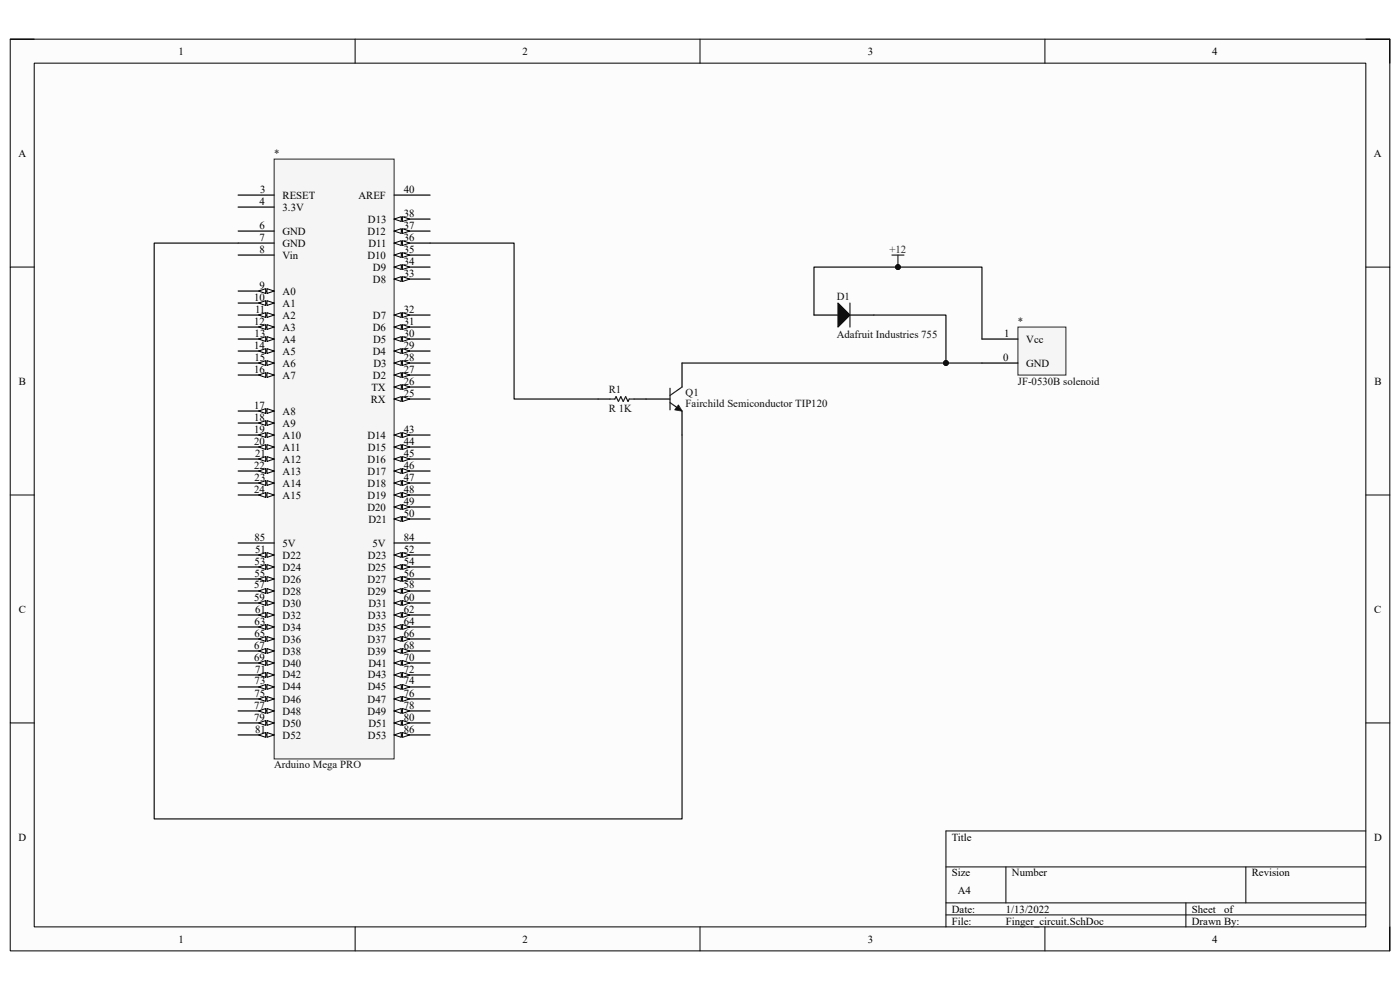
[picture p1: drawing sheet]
<svg xmlns="http://www.w3.org/2000/svg" width="297mm" height="210mm" viewBox="0 0 297 210" stroke-linecap="round" stroke-linejoin="round" font-family="sans-serif">
<path d="M2.2 8.3h292.7v193.4h-292.7z" fill-rule="evenodd" fill="#fcfcfc"/>
<path d="M2.2 8.3h292.7v193.4h-292.7z" fill="none" stroke="#000" stroke-width=".21"/>
<path d="M7.3 13.4h282.5v183.2h-282.5z" fill-rule="evenodd" fill="#fcfcfc"/>
<g fill="none" stroke="#000" stroke-width=".21">
<path d="M2.2 8.3h5.1M7.3 13.4h282.5v183.2h-282.5zM75.3 8.3v5.1M148.5 8.3v5.1M221.7 8.3v5.1M289.8 8.3h5.1v5.1M2.2 56.7h5.1M289.8 56.7h5.1M2.2 105h5.1M289.8 105h5.1M2.2 153.4h5.1M289.8 153.4h5.1"/>
<path d="M289.8 176.3h-89.1v20.3M75.3 196.6v5.1M148.5 196.6v5.1M200.7 183.9h89.1M200.7 191.5h89.1M200.7 194.1h89.1M213.4 183.9v7.6M221.7 196.6v5.1M251.6 191.5v5.1M264.3 183.9v7.6M294.9 196.6v5.1"/>
</g>
<path d="M58.2 33.8h25.4v127.2h-25.4z" fill-rule="evenodd" fill="#f5f5f5"/>
<path d="M58.2 33.8h25.4v127.2h-25.4z" fill="none" stroke="#262626" stroke-width=".21"/>
<path d="M50.5 41.4h7.7M50.5 43.9h7.7M50.5 49h7.7M50.5 51.6h7.7M50.5 54.1h7.7M50.5 61.7h7.7" fill="none" stroke="#000" stroke-width=".25"/>
<path d="M56.6 61.2l1.6 .5-1.6 .6z" fill="#fbfbfb"/>
<path d="M56.6 61.2l1.6 .5-1.6 .6z" fill="none" stroke="#000" stroke-width=".21"/>
<path d="M54.9 61.7l1.5-.5v1.1z" fill="#fbfbfb"/>
<path d="M54.9 61.7l1.5-.5v1.1z" fill="none" stroke="#000" stroke-width=".21"/>
<path d="M50.5 64.3h7.7" fill="none" stroke="#000" stroke-width=".25"/>
<path d="M56.6 63.8l1.6 .5-1.6 .5z" fill="#fbfbfb"/>
<path d="M56.6 63.8l1.6 .5-1.6 .5z" fill="none" stroke="#000" stroke-width=".21"/>
<path d="M54.9 64.3l1.5-.5v1z" fill="#fbfbfb"/>
<path d="M54.9 64.3l1.5-.5v1z" fill="none" stroke="#000" stroke-width=".21"/>
<path d="M50.5 66.8h7.7" fill="none" stroke="#000" stroke-width=".25"/>
<path d="M56.6 66.3l1.6 .5-1.6 .5z" fill="#fbfbfb"/>
<path d="M56.6 66.3l1.6 .5-1.6 .5z" fill="none" stroke="#000" stroke-width=".21"/>
<path d="M54.9 66.8l1.5-.5v1z" fill="#fbfbfb"/>
<path d="M54.9 66.8l1.5-.5v1z" fill="none" stroke="#000" stroke-width=".21"/>
<path d="M50.5 69.4h7.7" fill="none" stroke="#000" stroke-width=".25"/>
<path d="M56.6 68.9l1.6 .5-1.6 .5z" fill="#fbfbfb"/>
<path d="M56.6 68.9l1.6 .5-1.6 .5z" fill="none" stroke="#000" stroke-width=".21"/>
<path d="M54.9 69.4l1.5-.5v1z" fill="#fbfbfb"/>
<path d="M54.9 69.4l1.5-.5v1z" fill="none" stroke="#000" stroke-width=".21"/>
<path d="M50.5 71.9h7.7" fill="none" stroke="#000" stroke-width=".25"/>
<path d="M56.6 71.4l1.6 .5-1.6 .5z" fill="#fbfbfb"/>
<path d="M56.6 71.4l1.6 .5-1.6 .5z" fill="none" stroke="#000" stroke-width=".21"/>
<path d="M54.9 71.9l1.5-.5v1z" fill="#fbfbfb"/>
<path d="M54.9 71.9l1.5-.5v1z" fill="none" stroke="#000" stroke-width=".21"/>
<path d="M50.5 74.5h7.7" fill="none" stroke="#000" stroke-width=".25"/>
<path d="M56.6 74l1.6 .5-1.6 .5z" fill="#fbfbfb"/>
<path d="M56.6 74l1.6 .5-1.6 .5z" fill="none" stroke="#000" stroke-width=".21"/>
<path d="M54.9 74.5l1.5-.5v1z" fill="#fbfbfb"/>
<path d="M54.9 74.5l1.5-.5v1z" fill="none" stroke="#000" stroke-width=".21"/>
<path d="M50.5 77h7.7" fill="none" stroke="#000" stroke-width=".25"/>
<path d="M56.6 76.5l1.6 .5-1.6 .5z" fill="#fbfbfb"/>
<path d="M56.6 76.5l1.6 .5-1.6 .5z" fill="none" stroke="#000" stroke-width=".21"/>
<path d="M54.9 77l1.5-.5v1z" fill="#fbfbfb"/>
<path d="M54.9 77l1.5-.5v1z" fill="none" stroke="#000" stroke-width=".21"/>
<path d="M50.5 79.6h7.7" fill="none" stroke="#000" stroke-width=".25"/>
<path d="M56.6 79l1.6 .6-1.6 .5z" fill="#fbfbfb"/>
<path d="M56.6 79l1.6 .6-1.6 .5z" fill="none" stroke="#000" stroke-width=".21"/>
<path d="M54.9 79.6l1.5-.6v1.1z" fill="#fbfbfb"/>
<path d="M54.9 79.6l1.5-.6v1.1z" fill="none" stroke="#000" stroke-width=".21"/>
<path d="M50.5 87.2h7.7" fill="none" stroke="#000" stroke-width=".25"/>
<path d="M56.6 86.7l1.6 .5-1.6 .5z" fill="#fbfbfb"/>
<path d="M56.6 86.7l1.6 .5-1.6 .5z" fill="none" stroke="#000" stroke-width=".21"/>
<path d="M54.9 87.2l1.5-.5v1z" fill="#fbfbfb"/>
<path d="M54.9 87.2l1.5-.5v1z" fill="none" stroke="#000" stroke-width=".21"/>
<path d="M50.5 89.7h7.7" fill="none" stroke="#000" stroke-width=".25"/>
<path d="M56.6 89.2l1.6 .5-1.6 .5z" fill="#fbfbfb"/>
<path d="M56.6 89.2l1.6 .5-1.6 .5z" fill="none" stroke="#000" stroke-width=".21"/>
<path d="M54.9 89.7l1.5-.5v1z" fill="#fbfbfb"/>
<path d="M54.9 89.7l1.5-.5v1z" fill="none" stroke="#000" stroke-width=".21"/>
<path d="M50.5 92.3h7.7" fill="none" stroke="#000" stroke-width=".25"/>
<path d="M56.6 91.8l1.6 .5-1.6 .5z" fill="#fbfbfb"/>
<path d="M56.6 91.8l1.6 .5-1.6 .5z" fill="none" stroke="#000" stroke-width=".21"/>
<path d="M54.9 92.3l1.5-.5v1z" fill="#fbfbfb"/>
<path d="M54.9 92.3l1.5-.5v1z" fill="none" stroke="#000" stroke-width=".21"/>
<path d="M50.5 94.8h7.7" fill="none" stroke="#000" stroke-width=".25"/>
<path d="M56.6 94.3l1.6 .5-1.6 .5z" fill="#fbfbfb"/>
<path d="M56.6 94.3l1.6 .5-1.6 .5z" fill="none" stroke="#000" stroke-width=".21"/>
<path d="M54.9 94.8l1.5-.5v1z" fill="#fbfbfb"/>
<path d="M54.9 94.8l1.5-.5v1z" fill="none" stroke="#000" stroke-width=".21"/>
<path d="M50.5 97.4h7.7" fill="none" stroke="#000" stroke-width=".25"/>
<path d="M56.6 96.9l1.6 .5-1.6 .5z" fill="#fbfbfb"/>
<path d="M56.6 96.9l1.6 .5-1.6 .5z" fill="none" stroke="#000" stroke-width=".21"/>
<path d="M54.9 97.4l1.5-.5v1z" fill="#fbfbfb"/>
<path d="M54.9 97.4l1.5-.5v1z" fill="none" stroke="#000" stroke-width=".21"/>
<path d="M50.5 99.9h7.7" fill="none" stroke="#000" stroke-width=".25"/>
<path d="M56.6 99.4l1.6 .5-1.6 .5z" fill="#fbfbfb"/>
<path d="M56.6 99.4l1.6 .5-1.6 .5z" fill="none" stroke="#000" stroke-width=".21"/>
<path d="M54.9 99.9l1.5-.5v1z" fill="#fbfbfb"/>
<path d="M54.9 99.9l1.5-.5v1z" fill="none" stroke="#000" stroke-width=".21"/>
<path d="M50.5 102.5h7.7" fill="none" stroke="#000" stroke-width=".25"/>
<path d="M56.6 102l1.6 .5-1.6 .5z" fill="#fbfbfb"/>
<path d="M56.6 102l1.6 .5-1.6 .5z" fill="none" stroke="#000" stroke-width=".21"/>
<path d="M54.9 102.5l1.5-.5v1z" fill="#fbfbfb"/>
<path d="M54.9 102.5l1.5-.5v1z" fill="none" stroke="#000" stroke-width=".21"/>
<path d="M50.5 105h7.7" fill="none" stroke="#000" stroke-width=".25"/>
<path d="M56.6 104.5l1.6 .5-1.6 .5z" fill="#fbfbfb"/>
<path d="M56.6 104.5l1.6 .5-1.6 .5z" fill="none" stroke="#000" stroke-width=".21"/>
<path d="M54.9 105l1.5-.5v1z" fill="#fbfbfb"/>
<path d="M54.9 105l1.5-.5v1z" fill="none" stroke="#000" stroke-width=".21"/>
<path d="M83.6 84.7h7.6" fill="none" stroke="#000" stroke-width=".25"/>
<path d="M83.6 84.6l1.5-.5v1.1z" fill="#fbfbfb"/>
<path d="M83.6 84.6l1.5-.5v1.1z" fill="none" stroke="#000" stroke-width=".21"/>
<path d="M85.4 84.1l1.5 .6-1.5 .5z" fill="#fbfbfb"/>
<path d="M85.4 84.1l1.5 .6-1.5 .5z" fill="none" stroke="#000" stroke-width=".21"/>
<path d="M83.6 82.1h7.6" fill="none" stroke="#000" stroke-width=".25"/>
<path d="M83.6 82.1l1.5-.5v1z" fill="#fbfbfb"/>
<path d="M83.6 82.1l1.5-.5v1z" fill="none" stroke="#000" stroke-width=".21"/>
<path d="M85.4 81.6l1.5 .5-1.5 .5z" fill="#fbfbfb"/>
<path d="M85.4 81.6l1.5 .5-1.5 .5z" fill="none" stroke="#000" stroke-width=".21"/>
<path d="M83.6 79.6h7.6" fill="none" stroke="#000" stroke-width=".25"/>
<path d="M83.6 79.6l1.5-.6v1.1z" fill="#fbfbfb"/>
<path d="M83.6 79.6l1.5-.6v1.1z" fill="none" stroke="#000" stroke-width=".21"/>
<path d="M85.4 79.1l1.5 .5-1.5 .5z" fill="#fbfbfb"/>
<path d="M85.4 79.1l1.5 .5-1.5 .5z" fill="none" stroke="#000" stroke-width=".21"/>
<path d="M83.6 77h7.6" fill="none" stroke="#000" stroke-width=".25"/>
<path d="M83.6 77l1.5-.5v1z" fill="#fbfbfb"/>
<path d="M83.6 77l1.5-.5v1z" fill="none" stroke="#000" stroke-width=".21"/>
<path d="M85.4 76.5l1.5 .5-1.5 .5z" fill="#fbfbfb"/>
<path d="M85.4 76.5l1.5 .5-1.5 .5z" fill="none" stroke="#000" stroke-width=".21"/>
<path d="M83.6 74.5h7.6" fill="none" stroke="#000" stroke-width=".25"/>
<path d="M83.6 74.5l1.5-.5v1z" fill="#fbfbfb"/>
<path d="M83.6 74.5l1.5-.5v1z" fill="none" stroke="#000" stroke-width=".21"/>
<path d="M85.4 74l1.5 .5-1.5 .5z" fill="#fbfbfb"/>
<path d="M85.4 74l1.5 .5-1.5 .5z" fill="none" stroke="#000" stroke-width=".21"/>
<path d="M83.6 71.9h7.6" fill="none" stroke="#000" stroke-width=".25"/>
<path d="M83.6 71.9l1.5-.5v1z" fill="#fbfbfb"/>
<path d="M83.6 71.9l1.5-.5v1z" fill="none" stroke="#000" stroke-width=".21"/>
<path d="M85.4 71.4l1.5 .5-1.5 .5z" fill="#fbfbfb"/>
<path d="M85.4 71.4l1.5 .5-1.5 .5z" fill="none" stroke="#000" stroke-width=".21"/>
<path d="M83.6 69.4h7.6" fill="none" stroke="#000" stroke-width=".25"/>
<path d="M83.6 69.4l1.5-.5v1z" fill="#fbfbfb"/>
<path d="M83.6 69.4l1.5-.5v1z" fill="none" stroke="#000" stroke-width=".21"/>
<path d="M85.4 68.9l1.5 .5-1.5 .5z" fill="#fbfbfb"/>
<path d="M85.4 68.9l1.5 .5-1.5 .5z" fill="none" stroke="#000" stroke-width=".21"/>
<path d="M83.6 66.8h7.6" fill="none" stroke="#000" stroke-width=".25"/>
<path d="M83.6 66.8l1.5-.5v1z" fill="#fbfbfb"/>
<path d="M83.6 66.8l1.5-.5v1z" fill="none" stroke="#000" stroke-width=".21"/>
<path d="M85.4 66.3l1.5 .5-1.5 .5z" fill="#fbfbfb"/>
<path d="M85.4 66.3l1.5 .5-1.5 .5z" fill="none" stroke="#000" stroke-width=".21"/>
<path d="M83.6 59.2h7.6" fill="none" stroke="#000" stroke-width=".25"/>
<path d="M83.6 59.2l1.5-.5v1z" fill="#fbfbfb"/>
<path d="M83.6 59.2l1.5-.5v1z" fill="none" stroke="#000" stroke-width=".21"/>
<path d="M85.4 58.7l1.5 .5-1.5 .5z" fill="#fbfbfb"/>
<path d="M85.4 58.7l1.5 .5-1.5 .5z" fill="none" stroke="#000" stroke-width=".21"/>
<path d="M83.6 56.7h7.6" fill="none" stroke="#000" stroke-width=".25"/>
<path d="M83.6 56.7l1.5-.6v1.1z" fill="#fbfbfb"/>
<path d="M83.6 56.7l1.5-.6v1.1z" fill="none" stroke="#000" stroke-width=".21"/>
<path d="M85.4 56.1l1.5 .6-1.5 .5z" fill="#fbfbfb"/>
<path d="M85.4 56.1l1.5 .6-1.5 .5z" fill="none" stroke="#000" stroke-width=".21"/>
<path d="M83.6 54.1h7.6" fill="none" stroke="#000" stroke-width=".25"/>
<path d="M83.6 54.1l1.5-.5v1z" fill="#fbfbfb"/>
<path d="M83.6 54.1l1.5-.5v1z" fill="none" stroke="#000" stroke-width=".21"/>
<path d="M85.4 53.6l1.5 .5-1.5 .5z" fill="#fbfbfb"/>
<path d="M85.4 53.6l1.5 .5-1.5 .5z" fill="none" stroke="#000" stroke-width=".21"/>
<path d="M83.6 51.6h7.6" fill="none" stroke="#000" stroke-width=".25"/>
<path d="M83.6 51.6l1.5-.5v1z" fill="#fbfbfb"/>
<path d="M83.6 51.6l1.5-.5v1z" fill="none" stroke="#000" stroke-width=".21"/>
<path d="M85.4 51.1l1.5 .5-1.5 .5z" fill="#fbfbfb"/>
<path d="M85.4 51.1l1.5 .5-1.5 .5z" fill="none" stroke="#000" stroke-width=".21"/>
<path d="M83.6 49h7.6" fill="none" stroke="#000" stroke-width=".25"/>
<path d="M83.6 49l1.5-.5v1z" fill="#fbfbfb"/>
<path d="M83.6 49l1.5-.5v1z" fill="none" stroke="#000" stroke-width=".21"/>
<path d="M85.4 48.5l1.5 .5-1.5 .5z" fill="#fbfbfb"/>
<path d="M85.4 48.5l1.5 .5-1.5 .5z" fill="none" stroke="#000" stroke-width=".21"/>
<path d="M83.6 46.5h7.6" fill="none" stroke="#000" stroke-width=".25"/>
<path d="M83.6 46.5l1.5-.5v1z" fill="#fbfbfb"/>
<path d="M83.6 46.5l1.5-.5v1z" fill="none" stroke="#000" stroke-width=".21"/>
<path d="M85.4 46l1.5 .5-1.5 .5z" fill="#fbfbfb"/>
<path d="M85.4 46l1.5 .5-1.5 .5z" fill="none" stroke="#000" stroke-width=".21"/>
<path d="M83.6 41.4h7.6M83.6 92.3h7.6" fill="none" stroke="#000" stroke-width=".25"/>
<path d="M83.6 92.3l1.5-.5v1z" fill="#fbfbfb"/>
<path d="M83.6 92.3l1.5-.5v1z" fill="none" stroke="#000" stroke-width=".21"/>
<path d="M85.4 91.8l1.5 .5-1.5 .5z" fill="#fbfbfb"/>
<path d="M85.4 91.8l1.5 .5-1.5 .5z" fill="none" stroke="#000" stroke-width=".21"/>
<path d="M83.6 94.8h7.6" fill="none" stroke="#000" stroke-width=".25"/>
<path d="M83.6 94.8l1.5-.5v1z" fill="#fbfbfb"/>
<path d="M83.6 94.8l1.5-.5v1z" fill="none" stroke="#000" stroke-width=".21"/>
<path d="M85.4 94.3l1.5 .5-1.5 .5z" fill="#fbfbfb"/>
<path d="M85.4 94.3l1.5 .5-1.5 .5z" fill="none" stroke="#000" stroke-width=".21"/>
<path d="M83.6 97.4h7.6" fill="none" stroke="#000" stroke-width=".25"/>
<path d="M83.6 97.4l1.5-.5v1z" fill="#fbfbfb"/>
<path d="M83.6 97.4l1.5-.5v1z" fill="none" stroke="#000" stroke-width=".21"/>
<path d="M85.4 96.9l1.5 .5-1.5 .5z" fill="#fbfbfb"/>
<path d="M85.4 96.9l1.5 .5-1.5 .5z" fill="none" stroke="#000" stroke-width=".21"/>
<path d="M83.6 99.9h7.6" fill="none" stroke="#000" stroke-width=".25"/>
<path d="M83.6 99.9l1.5-.5v1z" fill="#fbfbfb"/>
<path d="M83.6 99.9l1.5-.5v1z" fill="none" stroke="#000" stroke-width=".21"/>
<path d="M85.4 99.4l1.5 .5-1.5 .5z" fill="#fbfbfb"/>
<path d="M85.4 99.4l1.5 .5-1.5 .5z" fill="none" stroke="#000" stroke-width=".21"/>
<path d="M83.6 102.5h7.6" fill="none" stroke="#000" stroke-width=".25"/>
<path d="M83.6 102.5l1.5-.5v1z" fill="#fbfbfb"/>
<path d="M83.6 102.5l1.5-.5v1z" fill="none" stroke="#000" stroke-width=".21"/>
<path d="M85.4 102l1.5 .5-1.5 .5z" fill="#fbfbfb"/>
<path d="M85.4 102l1.5 .5-1.5 .5z" fill="none" stroke="#000" stroke-width=".21"/>
<path d="M83.6 105h7.6" fill="none" stroke="#000" stroke-width=".25"/>
<path d="M83.6 105l1.5-.5v1z" fill="#fbfbfb"/>
<path d="M83.6 105l1.5-.5v1z" fill="none" stroke="#000" stroke-width=".21"/>
<path d="M85.4 104.5l1.5 .5-1.5 .5z" fill="#fbfbfb"/>
<path d="M85.4 104.5l1.5 .5-1.5 .5z" fill="none" stroke="#000" stroke-width=".21"/>
<path d="M83.6 107.6h7.6" fill="none" stroke="#000" stroke-width=".25"/>
<path d="M83.6 107.6l1.5-.6v1.1z" fill="#fbfbfb"/>
<path d="M83.6 107.6l1.5-.6v1.1z" fill="none" stroke="#000" stroke-width=".21"/>
<path d="M85.4 107l1.5 .6-1.5 .5z" fill="#fbfbfb"/>
<path d="M85.4 107l1.5 .6-1.5 .5z" fill="none" stroke="#000" stroke-width=".21"/>
<path d="M83.6 110.1h7.6" fill="none" stroke="#000" stroke-width=".25"/>
<path d="M83.6 110.1l1.5-.5v1z" fill="#fbfbfb"/>
<path d="M83.6 110.1l1.5-.5v1z" fill="none" stroke="#000" stroke-width=".21"/>
<path d="M85.4 109.6l1.5 .5-1.5 .5z" fill="#fbfbfb"/>
<path d="M85.4 109.6l1.5 .5-1.5 .5z" fill="none" stroke="#000" stroke-width=".21"/>
<path d="M50.5 117.7h7.7" fill="none" stroke="#000" stroke-width=".25"/>
<path d="M56.6 117.2l1.6 .5-1.6 .5z" fill="#fbfbfb"/>
<path d="M56.6 117.2l1.6 .5-1.6 .5z" fill="none" stroke="#000" stroke-width=".21"/>
<path d="M54.9 117.7l1.5-.5v1z" fill="#fbfbfb"/>
<path d="M54.9 117.7l1.5-.5v1z" fill="none" stroke="#000" stroke-width=".21"/>
<path d="M83.6 117.7h7.6" fill="none" stroke="#000" stroke-width=".25"/>
<path d="M83.6 117.7l1.5-.5v1z" fill="#fbfbfb"/>
<path d="M83.6 117.7l1.5-.5v1z" fill="none" stroke="#000" stroke-width=".21"/>
<path d="M85.4 117.2l1.5 .5-1.5 .5z" fill="#fbfbfb"/>
<path d="M85.4 117.2l1.5 .5-1.5 .5z" fill="none" stroke="#000" stroke-width=".21"/>
<path d="M50.5 120.3h7.7" fill="none" stroke="#000" stroke-width=".25"/>
<path d="M56.6 119.8l1.6 .5-1.6 .5z" fill="#fbfbfb"/>
<path d="M56.6 119.8l1.6 .5-1.6 .5z" fill="none" stroke="#000" stroke-width=".21"/>
<path d="M54.9 120.3l1.5-.5v1z" fill="#fbfbfb"/>
<path d="M54.9 120.3l1.5-.5v1z" fill="none" stroke="#000" stroke-width=".21"/>
<path d="M83.6 120.3h7.6" fill="none" stroke="#000" stroke-width=".25"/>
<path d="M83.6 120.3l1.5-.5v1z" fill="#fbfbfb"/>
<path d="M83.6 120.3l1.5-.5v1z" fill="none" stroke="#000" stroke-width=".21"/>
<path d="M85.4 119.8l1.5 .5-1.5 .5z" fill="#fbfbfb"/>
<path d="M85.4 119.8l1.5 .5-1.5 .5z" fill="none" stroke="#000" stroke-width=".21"/>
<path d="M50.5 122.8h7.7" fill="none" stroke="#000" stroke-width=".25"/>
<path d="M56.6 122.3l1.6 .5-1.6 .5z" fill="#fbfbfb"/>
<path d="M56.6 122.3l1.6 .5-1.6 .5z" fill="none" stroke="#000" stroke-width=".21"/>
<path d="M54.9 122.8l1.5-.5v1z" fill="#fbfbfb"/>
<path d="M54.9 122.8l1.5-.5v1z" fill="none" stroke="#000" stroke-width=".21"/>
<path d="M83.6 122.8h7.6" fill="none" stroke="#000" stroke-width=".25"/>
<path d="M83.6 122.8l1.5-.5v1z" fill="#fbfbfb"/>
<path d="M83.6 122.8l1.5-.5v1z" fill="none" stroke="#000" stroke-width=".21"/>
<path d="M85.4 122.3l1.5 .5-1.5 .5z" fill="#fbfbfb"/>
<path d="M85.4 122.3l1.5 .5-1.5 .5z" fill="none" stroke="#000" stroke-width=".21"/>
<path d="M50.5 125.4h7.7" fill="none" stroke="#000" stroke-width=".25"/>
<path d="M56.6 124.9l1.6 .5-1.6 .5z" fill="#fbfbfb"/>
<path d="M56.6 124.9l1.6 .5-1.6 .5z" fill="none" stroke="#000" stroke-width=".21"/>
<path d="M54.9 125.4l1.5-.5v1z" fill="#fbfbfb"/>
<path d="M54.9 125.4l1.5-.5v1z" fill="none" stroke="#000" stroke-width=".21"/>
<path d="M83.6 125.4h7.6" fill="none" stroke="#000" stroke-width=".25"/>
<path d="M83.6 125.4l1.5-.5v1z" fill="#fbfbfb"/>
<path d="M83.6 125.4l1.5-.5v1z" fill="none" stroke="#000" stroke-width=".21"/>
<path d="M85.4 124.9l1.5 .5-1.5 .5z" fill="#fbfbfb"/>
<path d="M85.4 124.9l1.5 .5-1.5 .5z" fill="none" stroke="#000" stroke-width=".21"/>
<path d="M50.5 127.9h7.7" fill="none" stroke="#000" stroke-width=".25"/>
<path d="M56.6 127.4l1.6 .5-1.6 .5z" fill="#fbfbfb"/>
<path d="M56.6 127.4l1.6 .5-1.6 .5z" fill="none" stroke="#000" stroke-width=".21"/>
<path d="M54.9 127.9l1.5-.5v1z" fill="#fbfbfb"/>
<path d="M54.9 127.9l1.5-.5v1z" fill="none" stroke="#000" stroke-width=".21"/>
<path d="M83.6 127.9h7.6" fill="none" stroke="#000" stroke-width=".25"/>
<path d="M83.6 127.9l1.5-.5v1z" fill="#fbfbfb"/>
<path d="M83.6 127.9l1.5-.5v1z" fill="none" stroke="#000" stroke-width=".21"/>
<path d="M85.4 127.4l1.5 .5-1.5 .5z" fill="#fbfbfb"/>
<path d="M85.4 127.4l1.5 .5-1.5 .5z" fill="none" stroke="#000" stroke-width=".21"/>
<path d="M50.5 130.5h7.7" fill="none" stroke="#000" stroke-width=".25"/>
<path d="M56.6 130l1.6 .5-1.6 .5z" fill="#fbfbfb"/>
<path d="M56.6 130l1.6 .5-1.6 .5z" fill="none" stroke="#000" stroke-width=".21"/>
<path d="M54.9 130.5l1.5-.5v1z" fill="#fbfbfb"/>
<path d="M54.9 130.5l1.5-.5v1z" fill="none" stroke="#000" stroke-width=".21"/>
<path d="M83.6 130.5h7.6" fill="none" stroke="#000" stroke-width=".25"/>
<path d="M83.6 130.5l1.5-.5v1z" fill="#fbfbfb"/>
<path d="M83.6 130.5l1.5-.5v1z" fill="none" stroke="#000" stroke-width=".21"/>
<path d="M85.4 130l1.5 .5-1.5 .5z" fill="#fbfbfb"/>
<path d="M85.4 130l1.5 .5-1.5 .5z" fill="none" stroke="#000" stroke-width=".21"/>
<path d="M50.5 133h7.7" fill="none" stroke="#000" stroke-width=".25"/>
<path d="M56.6 132.5l1.6 .5-1.6 .5z" fill="#fbfbfb"/>
<path d="M56.6 132.5l1.6 .5-1.6 .5z" fill="none" stroke="#000" stroke-width=".21"/>
<path d="M54.9 133l1.5-.5v1z" fill="#fbfbfb"/>
<path d="M54.9 133l1.5-.5v1z" fill="none" stroke="#000" stroke-width=".21"/>
<path d="M83.6 133h7.6" fill="none" stroke="#000" stroke-width=".25"/>
<path d="M83.6 133l1.5-.5v1z" fill="#fbfbfb"/>
<path d="M83.6 133l1.5-.5v1z" fill="none" stroke="#000" stroke-width=".21"/>
<path d="M85.4 132.5l1.5 .5-1.5 .5z" fill="#fbfbfb"/>
<path d="M85.4 132.5l1.5 .5-1.5 .5z" fill="none" stroke="#000" stroke-width=".21"/>
<path d="M50.5 135.6h7.7" fill="none" stroke="#000" stroke-width=".25"/>
<path d="M56.6 135l1.6 .6-1.6 .5z" fill="#fbfbfb"/>
<path d="M56.6 135l1.6 .6-1.6 .5z" fill="none" stroke="#000" stroke-width=".21"/>
<path d="M54.9 135.6l1.5-.6v1.1z" fill="#fbfbfb"/>
<path d="M54.9 135.6l1.5-.6v1.1z" fill="none" stroke="#000" stroke-width=".21"/>
<path d="M83.6 135.6h7.6" fill="none" stroke="#000" stroke-width=".25"/>
<path d="M83.6 135.6l1.5-.6v1.1z" fill="#fbfbfb"/>
<path d="M83.6 135.6l1.5-.6v1.1z" fill="none" stroke="#000" stroke-width=".21"/>
<path d="M85.4 135l1.5 .6-1.5 .5z" fill="#fbfbfb"/>
<path d="M85.4 135l1.5 .6-1.5 .5z" fill="none" stroke="#000" stroke-width=".21"/>
<path d="M50.5 138.1h7.7" fill="none" stroke="#000" stroke-width=".25"/>
<path d="M56.6 137.6l1.6 .5-1.6 .5z" fill="#fbfbfb"/>
<path d="M56.6 137.6l1.6 .5-1.6 .5z" fill="none" stroke="#000" stroke-width=".21"/>
<path d="M54.9 138.1l1.5-.5v1z" fill="#fbfbfb"/>
<path d="M54.9 138.1l1.5-.5v1z" fill="none" stroke="#000" stroke-width=".21"/>
<path d="M83.6 138.1h7.6" fill="none" stroke="#000" stroke-width=".25"/>
<path d="M83.6 138.1l1.5-.5v1z" fill="#fbfbfb"/>
<path d="M83.6 138.1l1.5-.5v1z" fill="none" stroke="#000" stroke-width=".21"/>
<path d="M85.4 137.6l1.5 .5-1.5 .5z" fill="#fbfbfb"/>
<path d="M85.4 137.6l1.5 .5-1.5 .5z" fill="none" stroke="#000" stroke-width=".21"/>
<path d="M50.5 140.6h7.7" fill="none" stroke="#000" stroke-width=".25"/>
<path d="M56.6 140.1l1.6 .5-1.6 .5z" fill="#fbfbfb"/>
<path d="M56.6 140.1l1.6 .5-1.6 .5z" fill="none" stroke="#000" stroke-width=".21"/>
<path d="M54.9 140.6l1.5-.5v1z" fill="#fbfbfb"/>
<path d="M54.9 140.6l1.5-.5v1z" fill="none" stroke="#000" stroke-width=".21"/>
<path d="M83.6 140.6h7.6" fill="none" stroke="#000" stroke-width=".25"/>
<path d="M83.6 140.6l1.5-.5v1z" fill="#fbfbfb"/>
<path d="M83.6 140.6l1.5-.5v1z" fill="none" stroke="#000" stroke-width=".21"/>
<path d="M85.4 140.1l1.5 .5-1.5 .5z" fill="#fbfbfb"/>
<path d="M85.4 140.1l1.5 .5-1.5 .5z" fill="none" stroke="#000" stroke-width=".21"/>
<path d="M50.5 143.2h7.7" fill="none" stroke="#000" stroke-width=".25"/>
<path d="M56.6 142.7l1.6 .5-1.6 .5z" fill="#fbfbfb"/>
<path d="M56.6 142.7l1.6 .5-1.6 .5z" fill="none" stroke="#000" stroke-width=".21"/>
<path d="M54.9 143.2l1.5-.5v1z" fill="#fbfbfb"/>
<path d="M54.9 143.2l1.5-.5v1z" fill="none" stroke="#000" stroke-width=".21"/>
<path d="M83.6 143.2h7.6" fill="none" stroke="#000" stroke-width=".25"/>
<path d="M83.6 143.2l1.5-.5v1z" fill="#fbfbfb"/>
<path d="M83.6 143.2l1.5-.5v1z" fill="none" stroke="#000" stroke-width=".21"/>
<path d="M85.4 142.7l1.5 .5-1.5 .5z" fill="#fbfbfb"/>
<path d="M85.4 142.7l1.5 .5-1.5 .5z" fill="none" stroke="#000" stroke-width=".21"/>
<path d="M50.5 145.7h7.7" fill="none" stroke="#000" stroke-width=".25"/>
<path d="M56.6 145.2l1.6 .5-1.6 .5z" fill="#fbfbfb"/>
<path d="M56.6 145.2l1.6 .5-1.6 .5z" fill="none" stroke="#000" stroke-width=".21"/>
<path d="M54.9 145.7l1.5-.5v1z" fill="#fbfbfb"/>
<path d="M54.9 145.7l1.5-.5v1z" fill="none" stroke="#000" stroke-width=".21"/>
<path d="M83.6 145.7h7.6" fill="none" stroke="#000" stroke-width=".25"/>
<path d="M83.6 145.7l1.5-.5v1z" fill="#fbfbfb"/>
<path d="M83.6 145.7l1.5-.5v1z" fill="none" stroke="#000" stroke-width=".21"/>
<path d="M85.4 145.2l1.5 .5-1.5 .5z" fill="#fbfbfb"/>
<path d="M85.4 145.2l1.5 .5-1.5 .5z" fill="none" stroke="#000" stroke-width=".21"/>
<path d="M50.5 148.3h7.7" fill="none" stroke="#000" stroke-width=".25"/>
<path d="M56.6 147.8l1.6 .5-1.6 .5z" fill="#fbfbfb"/>
<path d="M56.6 147.8l1.6 .5-1.6 .5z" fill="none" stroke="#000" stroke-width=".21"/>
<path d="M54.9 148.3l1.5-.5v1z" fill="#fbfbfb"/>
<path d="M54.9 148.3l1.5-.5v1z" fill="none" stroke="#000" stroke-width=".21"/>
<path d="M83.6 148.3h7.6" fill="none" stroke="#000" stroke-width=".25"/>
<path d="M83.6 148.3l1.5-.5v1z" fill="#fbfbfb"/>
<path d="M83.6 148.3l1.5-.5v1z" fill="none" stroke="#000" stroke-width=".21"/>
<path d="M85.4 147.8l1.5 .5-1.5 .5z" fill="#fbfbfb"/>
<path d="M85.4 147.8l1.5 .5-1.5 .5z" fill="none" stroke="#000" stroke-width=".21"/>
<path d="M50.5 150.8h7.7" fill="none" stroke="#000" stroke-width=".25"/>
<path d="M56.6 150.3l1.6 .5-1.6 .5z" fill="#fbfbfb"/>
<path d="M56.6 150.3l1.6 .5-1.6 .5z" fill="none" stroke="#000" stroke-width=".21"/>
<path d="M54.9 150.8l1.5-.5v1z" fill="#fbfbfb"/>
<path d="M54.9 150.8l1.5-.5v1z" fill="none" stroke="#000" stroke-width=".21"/>
<path d="M83.6 150.8h7.6" fill="none" stroke="#000" stroke-width=".25"/>
<path d="M83.6 150.8l1.5-.5v1z" fill="#fbfbfb"/>
<path d="M83.6 150.8l1.5-.5v1z" fill="none" stroke="#000" stroke-width=".21"/>
<path d="M85.4 150.3l1.5 .5-1.5 .5z" fill="#fbfbfb"/>
<path d="M85.4 150.3l1.5 .5-1.5 .5z" fill="none" stroke="#000" stroke-width=".21"/>
<path d="M50.5 153.4h7.7" fill="none" stroke="#000" stroke-width=".25"/>
<path d="M56.6 152.9l1.6 .5-1.6 .5z" fill="#fbfbfb"/>
<path d="M56.6 152.9l1.6 .5-1.6 .5z" fill="none" stroke="#000" stroke-width=".21"/>
<path d="M54.9 153.4l1.5-.5v1z" fill="#fbfbfb"/>
<path d="M54.9 153.4l1.5-.5v1z" fill="none" stroke="#000" stroke-width=".21"/>
<path d="M83.6 153.4h7.6" fill="none" stroke="#000" stroke-width=".25"/>
<path d="M83.6 153.4l1.5-.5v1z" fill="#fbfbfb"/>
<path d="M83.6 153.4l1.5-.5v1z" fill="none" stroke="#000" stroke-width=".21"/>
<path d="M85.4 152.9l1.5 .5-1.5 .5z" fill="#fbfbfb"/>
<path d="M85.4 152.9l1.5 .5-1.5 .5z" fill="none" stroke="#000" stroke-width=".21"/>
<path d="M50.5 155.9h7.7" fill="none" stroke="#000" stroke-width=".25"/>
<path d="M56.6 155.4l1.6 .5-1.6 .5z" fill="#fbfbfb"/>
<path d="M56.6 155.4l1.6 .5-1.6 .5z" fill="none" stroke="#000" stroke-width=".21"/>
<path d="M54.9 155.9l1.5-.5v1z" fill="#fbfbfb"/>
<path d="M54.9 155.9l1.5-.5v1z" fill="none" stroke="#000" stroke-width=".21"/>
<path d="M50.5 115.2h7.7M83.6 115.2h7.6M83.6 155.9h7.6" fill="none" stroke="#000" stroke-width=".25"/>
<path d="M83.6 155.9l1.5-.5v1z" fill="#fbfbfb"/>
<path d="M83.6 155.9l1.5-.5v1z" fill="none" stroke="#000" stroke-width=".21"/>
<path d="M85.4 155.4l1.5 .5-1.5 .5z" fill="#fbfbfb"/>
<path d="M85.4 155.4l1.5 .5-1.5 .5z" fill="none" stroke="#000" stroke-width=".21"/>
<path d="M144.7 77v5.1M137.1 84.7h5M144.7 87.2v5.1" fill="none" stroke="#000" stroke-width=".25"/>
<path d="M142.1 85.4l2.6 1.8M142.1 82.4v4.5M144.7 82.1l-2.6 1.8" fill="none" stroke="#1c1c1c" stroke-width=".25"/>
<path d="M143.9 85.9l.8 1.3-1.5-.3z" fill="#1c1c1c"/>
<path d="M143.9 85.9l.8 1.3-1.5-.3z" fill="none" stroke="#1c1c1c" stroke-width=".21"/>
<path d="M172.7 66.8h5.1M180.3 66.8h5.1M126.9 84.7h2.5M134.5 84.7h2.6" fill="none" stroke="#000" stroke-width=".25"/>
<path d="M129.4 84.7h1l.3-.6 .5 1.1 .5-1.1 .5 1.1 .5-1.1 .5 1.1 .3-.5h1" fill="none" stroke="#1c1c1c" stroke-width=".25"/>
<path d="M177.8 64.3l2.5 2.5-2.5 2.6z" fill="#1c1c1c"/>
<path d="M177.8 64.3l2.5 2.5-2.5 2.6zM180.3 64.3v5.1" fill="none" stroke="#1c1c1c" stroke-width=".25"/>
<path d="M216 69.4h10.1v10.2h-10.1z" fill-rule="evenodd" fill="#f5f5f5"/>
<path d="M216 69.4h10.1v10.2h-10.1z" fill="none" stroke="#262626" stroke-width=".21"/>
<path d="M208.3 77h7.7M208.3 71.9h7.7" fill="none" stroke="#000" stroke-width=".25"/>
<path d="M189.2 54.1h2.6M190.5 54.1v2.6" fill="none" stroke="#262626" stroke-width=".25"/>
<circle cx="190.5" cy="56.7" r=".51" fill="#0e0e0e"/>
<circle cx="190.5" cy="56.7" r=".51" fill="none" stroke="#0e0e0e" stroke-width=".21"/>
<path d="M50.5 51.6h-17.8v122.1h112v-81.4M91.2 51.6h17.9v33.1h17.8M144.7 77h63.6" fill="none" stroke="#0e0e0e" stroke-width=".25"/>
<circle cx="200.7" cy="77" r=".51" fill="#0e0e0e"/>
<circle cx="200.7" cy="77" r=".51" fill="none" stroke="#0e0e0e" stroke-width=".21"/>
<path d="M185.4 66.8h15.3v10.2" fill="none" stroke="#0e0e0e" stroke-width=".25"/>
<circle cx="200.7" cy="77" r=".51" fill="#0e0e0e"/>
<circle cx="200.7" cy="77" r=".51" fill="none" stroke="#0e0e0e" stroke-width=".21"/>
<path d="M172.7 66.8v-10.1h35.6v15.2" fill="none" stroke="#0e0e0e" stroke-width=".25"/>
<circle cx="190.5" cy="56.7" r=".51" fill="#0e0e0e"/>
<circle cx="190.5" cy="56.7" r=".51" fill="none" stroke="#0e0e0e" stroke-width=".21"/>
<g font-size="2.3">
<text x="37.9" y="11.6">1</text>
<text x="110.9" y="11.6">2</text>
<text x="184.1" y="11.6">3</text>
<text x="257.2" y="11.6">4</text>
<text x="3.9" y="33.2">A</text>
<text x="291.5" y="33.2">A</text>
<text x="55.2" y="40.9">3</text>
<text x="85.6" y="40.9">40</text>
<text x="55" y="43.4">4</text>
<text x="59.9" y="42.2">RESET</text>
<text x="59.9" y="44.7">3.3V</text>
<text x="76" y="42.2">AREF</text>
<text x="78.1" y="47.2">D13</text>
<text x="85.6" y="46">38</text>
<text x="55" y="48.5">6</text>
<text x="55.1" y="51.1">7</text>
<text x="55.1" y="53.6">8</text>
<text x="59.9" y="49.8">GND</text>
<text x="59.9" y="52.3">GND</text>
<text x="77.9" y="49.8">D12</text>
<text x="78.1" y="52.3">D11</text>
<text x="85.6" y="53.6">35</text>
<text x="85.6" y="51.1">36</text>
<text x="85.6" y="48.5">37</text>
<text x="59.9" y="54.9">Vin</text>
<text x="77.9" y="54.9">D10</text>
<text x="79.1" y="59.9">D8</text>
<text x="79.1" y="57.4">D9</text>
<text x="85.6" y="58.7">33</text>
<text x="85.6" y="56.1">34</text>
<text x="53.9" y="63.8">10</text>
<text x="55.1" y="61.3">9</text>
<text x="59.9" y="62.5">A0</text>
<text x="59.9" y="65.1">A1</text>
<text x="53.9" y="68.9">12</text>
<text x="54" y="71.4">13</text>
<text x="54.1" y="66.3">11</text>
<text x="59.9" y="67.6">A2</text>
<text x="59.9" y="70.1">A3</text>
<text x="79.1" y="70.1">D6</text>
<text x="79.1" y="67.6">D7</text>
<text x="85.6" y="71.4">30</text>
<text x="85.6" y="68.9">31</text>
<text x="85.6" y="66.3">32</text>
<text x="213" y="71.4">1</text>
<text x="53.9" y="74">14</text>
<text x="54" y="76.5">15</text>
<text x="59.9" y="72.7">A4</text>
<text x="59.9" y="75.2">A5</text>
<text x="59.9" y="77.8">A6</text>
<text x="79.1" y="75.2">D4</text>
<text x="79.2" y="72.7">D5</text>
<text x="79.2" y="77.8">D3</text>
<text x="85.6" y="76.5">28</text>
<text x="85.6" y="74">29</text>
<text x="212.9" y="76.5">0</text>
<text x="217.7" y="77.8">GND</text>
<text x="217.7" y="72.7">Vcc</text>
<text x="4" y="81.6">B</text>
<text x="53.9" y="79">16</text>
<text x="59.9" y="80.3">A7</text>
<text x="78.8" y="82.9">TX</text>
<text x="79.1" y="80.3">D2</text>
<text x="85.6" y="81.6">26</text>
<text x="85.6" y="79">27</text>
<text x="291.6" y="81.6">B</text>
<text x="53.9" y="86.7">17</text>
<text x="53.9" y="89.2">18</text>
<text x="59.9" y="88">A8</text>
<text x="78.7" y="85.4">RX</text>
<text x="85.6" y="84.2">25</text>
<text x="53.9" y="94.3">20</text>
<text x="53.9" y="91.8">19</text>
<text x="59.9" y="90.5">A9</text>
<text x="59.9" y="93">A10</text>
<text x="59.9" y="95.6">A11</text>
<text x="77.9" y="93">D14</text>
<text x="78" y="95.6">D15</text>
<text x="85.6" y="91.8">43</text>
<text x="85.6" y="94.3">44</text>
<text x="53.9" y="99.4">22</text>
<text x="54" y="101.9">23</text>
<text x="54.1" y="96.9">21</text>
<text x="59.9" y="98.1">A12</text>
<text x="59.9" y="100.7">A13</text>
<text x="77.9" y="98.1">D16</text>
<text x="78" y="100.7">D17</text>
<text x="85.6" y="96.9">45</text>
<text x="85.6" y="99.4">46</text>
<text x="85.6" y="101.9">47</text>
<text x="53.9" y="104.5">24</text>
<text x="59.9" y="103.2">A14</text>
<text x="59.9" y="105.8">A15</text>
<text x="78" y="103.2">D18</text>
<text x="78" y="105.8">D19</text>
<text x="85.6" y="104.5">48</text>
<text x="85.6" y="107.1">49</text>
<text x="77.9" y="108.3">D20</text>
<text x="78.1" y="110.9">D21</text>
<text x="85.6" y="109.6">50</text>
<text x="54" y="114.7">85</text>
<text x="54" y="119.8">53</text>
<text x="54.1" y="117.2">51</text>
<text x="59.9" y="118.5">D22</text>
<text x="59.9" y="116">5V</text>
<text x="78.1" y="118.5">D23</text>
<text x="79" y="116">5V</text>
<text x="85.6" y="117.2">52</text>
<text x="85.6" y="119.8">54</text>
<text x="85.6" y="114.7">84</text>
<text x="53.9" y="124.8">57</text>
<text x="54" y="122.3">55</text>
<text x="59.9" y="121">D24</text>
<text x="59.9" y="123.6">D26</text>
<text x="78" y="123.6">D27</text>
<text x="78" y="121">D25</text>
<text x="85.6" y="122.3">56</text>
<text x="85.6" y="124.8">58</text>
<text x="4" y="130">C</text>
<text x="53.9" y="127.4">59</text>
<text x="54.1" y="130">61</text>
<text x="59.9" y="126.2">D28</text>
<text x="59.9" y="128.7">D30</text>
<text x="59.9" y="131.2">D32</text>
<text x="78" y="126.2">D29</text>
<text x="78.1" y="131.2">D33</text>
<text x="78.1" y="128.7">D31</text>
<text x="85.6" y="127.4">60</text>
<text x="85.6" y="130">62</text>
<text x="291.5" y="130">C</text>
<text x="53.9" y="137.6">67</text>
<text x="54" y="135">65</text>
<text x="54" y="132.5">63</text>
<text x="59.9" y="133.8">D34</text>
<text x="59.9" y="136.3">D36</text>
<text x="78" y="136.3">D37</text>
<text x="78" y="133.8">D35</text>
<text x="85.6" y="132.5">64</text>
<text x="85.6" y="135">66</text>
<text x="85.6" y="137.6">68</text>
<text x="53.9" y="140.1">69</text>
<text x="54.1" y="142.7">71</text>
<text x="59.9" y="138.9">D38</text>
<text x="59.9" y="141.4">D40</text>
<text x="59.9" y="143.9">D42</text>
<text x="78" y="138.9">D39</text>
<text x="78.1" y="143.9">D43</text>
<text x="78.1" y="141.4">D41</text>
<text x="85.6" y="140.1">70</text>
<text x="85.6" y="142.7">72</text>
<text x="54" y="147.8">75</text>
<text x="54" y="145.2">73</text>
<text x="59.9" y="146.5">D44</text>
<text x="59.9" y="149.1">D46</text>
<text x="78" y="149.1">D47</text>
<text x="78" y="146.5">D45</text>
<text x="85.6" y="145.2">74</text>
<text x="85.6" y="147.8">76</text>
<text x="53.9" y="150.3">77</text>
<text x="53.9" y="152.9">79</text>
<text x="54.1" y="155.4">81</text>
<text x="59.9" y="151.6">D48</text>
<text x="59.9" y="154.1">D50</text>
<text x="78" y="151.6">D49</text>
<text x="78.1" y="154.1">D51</text>
<text x="85.6" y="150.3">78</text>
<text x="85.6" y="152.9">80</text>
<text x="85.6" y="155.4">86</text>
<text x="59.9" y="156.7">D52</text>
<text x="78.1" y="156.7">D53</text>
<text x="3.9" y="178.3">D</text>
<text x="201.9" y="178.3">Title</text>
<text x="291.5" y="178.3">D</text>
<text x="201.9" y="185.9">Size</text>
<text x="214.7" y="185.9">Number</text>
<text x="265.6" y="185.9">Revision</text>
<text x="203.2" y="189.7">A4</text>
<text x="201.9" y="193.6">Date:</text>
<text x="201.9" y="196.1">File:</text>
<text x="213.4" y="193.6">1/13/2022</text>
<text x="213.4" y="196.1">Finger_circuit.SchDoc</text>
<text x="252.9" y="196.1">Drawn By:</text>
<text x="252.9" y="193.6">Sheet</text>
<text x="259.7" y="193.6">of</text>
<text x="37.9" y="199.9">1</text>
<text x="110.9" y="199.9">2</text>
<text x="184.1" y="199.9">3</text>
<text x="257.2" y="199.9">4</text>
</g>
<g font-size="2.3" fill="#0e0e0e">
<text x="58.2" y="33.2">*</text>
<text x="177.5" y="63.5">D1</text>
<text x="177.5" y="71.7">Adafruit Industries 755</text>
<text x="215.9" y="68.9">*</text>
<text x="129.2" y="83.4">R1</text>
<text x="145.5" y="83.9">Q1</text>
<text x="215.9" y="81.6">JF-0530B solenoid</text>
<text x="129.2" y="87.5">R 1K</text>
<text x="145.5" y="86.4">Fairchild Semiconductor TIP120</text>
<text x="58.2" y="163">Arduino Mega PRO</text>
</g>
<text font-size="2.3" fill="#262626" x="188.7" y="53.6">+12</text>
</svg>
